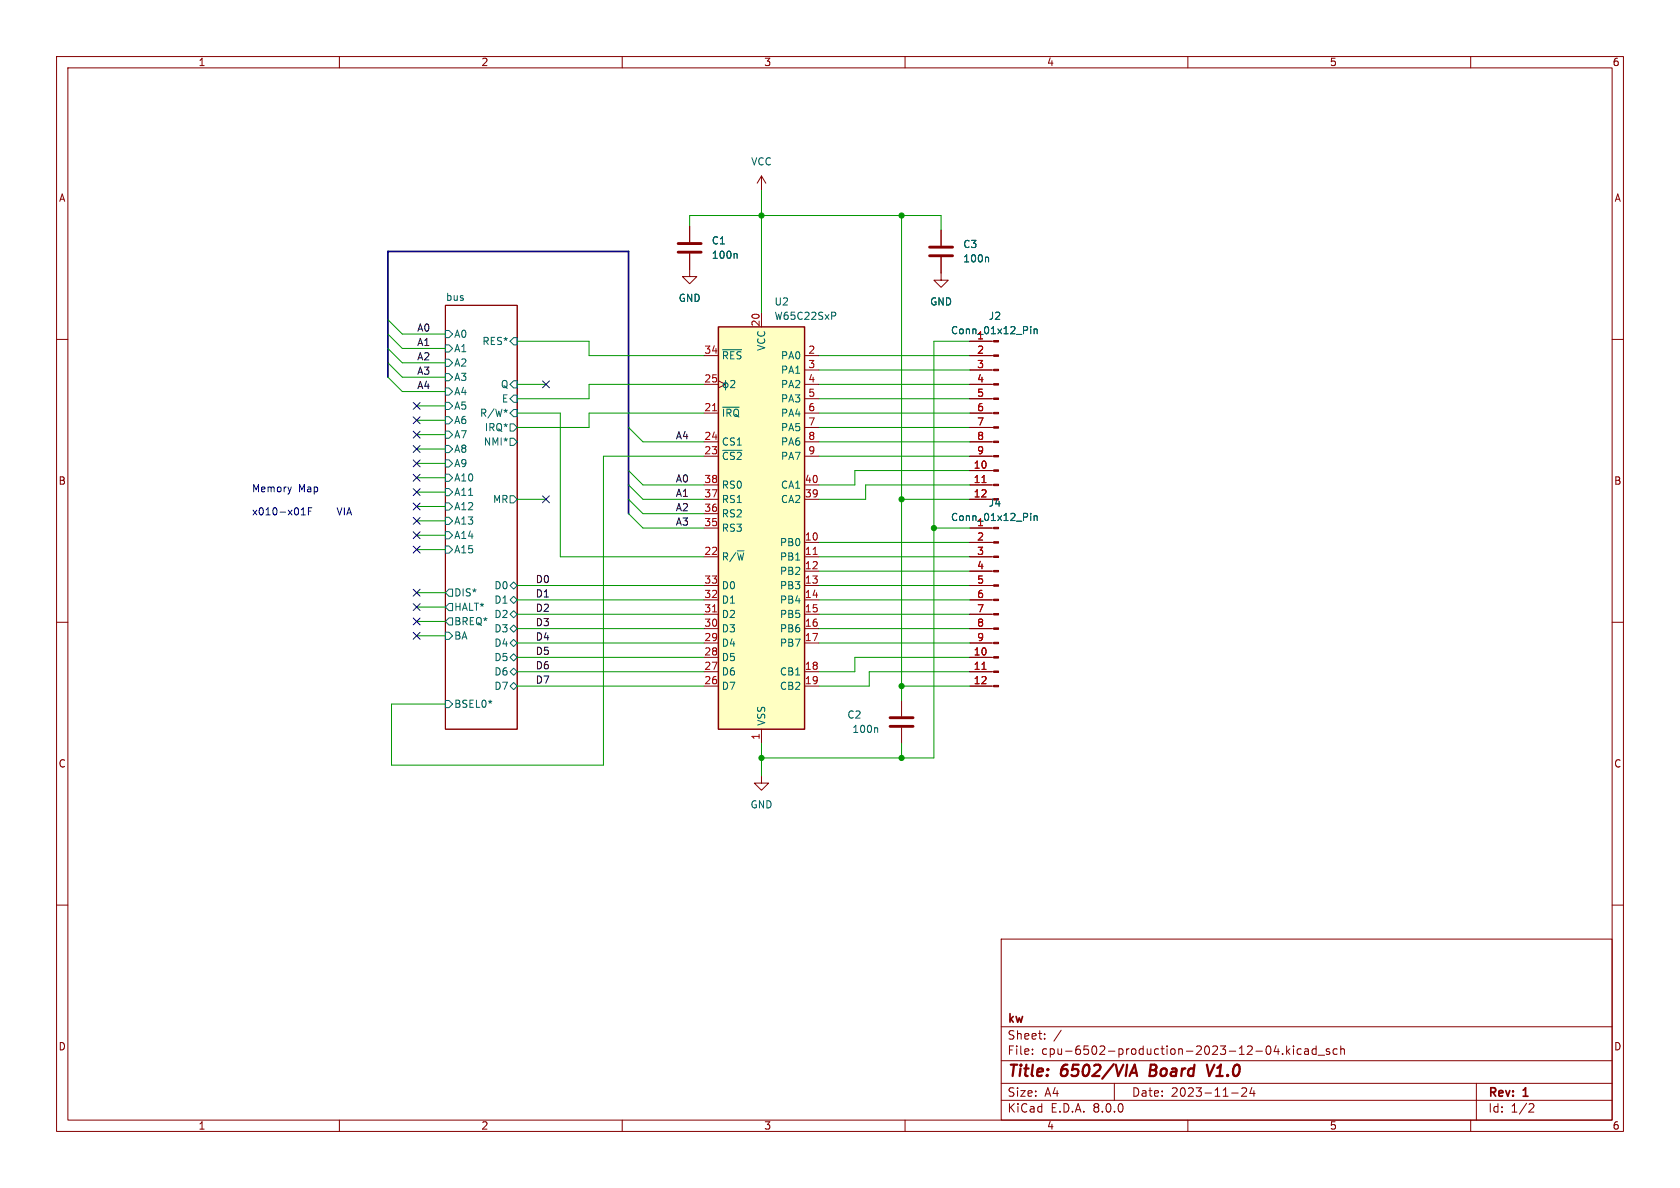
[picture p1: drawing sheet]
<svg xmlns="http://www.w3.org/2000/svg" width="297mm" height="210mm" viewBox="0 0 297 210" stroke-linecap="round" stroke-linejoin="round" font-family="sans-serif">
<g fill="none" stroke="#840000" stroke-width=".18">
<path d="M10 10h277v190h-277zM12 12h273v186h-273zM60 10v2M110 10v2M160 10v2M210 10v2M260 10v2M134.6 31.1l-.7 1.3M134.6 31.1v2.6M134.6 31.1l.8 1.3M10 60h2M78.7 54h12.7v74.9h-12.7z"/>
<path d="M121.9 44.8v4.1h1.3l-1.3 1.3-1.3-1.3h1.3M121.9 40v2.8M166.4 45.5v4h1.2l-1.2 1.3-1.3-1.3h1.3M166.4 40.6v2.8M285 60h2M171.4 78.1h4.3M171.4 75.6h4.3M171.4 73h4.3M171.4 70.5h4.3M171.4 67.9h4.3M171.4 65.4h4.3M171.4 62.9h4.3"/>
<path d="M171.4 60.3h4.3M171.4 98.4h4.3M171.4 95.9h4.3M171.4 93.3h4.3M171.4 85.7h4.3M171.4 83.2h4.3M171.4 80.6h4.3M171.4 88.3h3.9M10 110h2M171.4 118.7h4.3M171.4 116.2h4.3M171.4 113.7h4.3"/>
<path d="M171.4 111.1h4.3M171.4 108.6h4.3M171.4 106h4.3M171.4 103.5h4.3M171.4 101h4.3M285 110h2M171.4 121.3h4.3M10 160h2M285 160h2M177 166h108v32h-108zM60 198v2M110 198v2"/>
<path d="M160 198v2M177 194.5h108M177 191.5h108M177 187.5h108M177 181.5h108M182.5 186.3v.1M182.5 185.5v.1M184.7 183.6v.1M184.7 182.8v.1M187.6 182.1l-1.3 2M197 191.5v3M210 198v2"/>
<path d="M217.7 193.2h1.2M219.5 192.4l.6-.1 .2 .1 .1 .3-.9 1.1h.9M221.3 192.2l-.3 1.1h.9M221.7 192.8v1M225.6 184.8l-.4 1.1h1M226 185.4v1M226.7 186.3v.1M227.5 184.9v1.5M227.6 185.8l.4 .6M228 185.4l-.5 .6M228.7 184.9v.1M228.7 185.4v1"/>
<path d="M230 185.5l-.4-.1-.3 .3v.4l.2 .2h.5M230.7 185.5h.5l.1 .9M231.3 185.8h-.5a.29 .29 0 0 0-.2 .3 .29 .29 0 0 0 .2 .3l.5-.1M232.7 185.5l-.5-.1-.2 .3v.4l.1 .2h.6M232.7 184.9v1.5M233 186.5h1.2M235 185.5l-.3-.1-.2 .2v.2l.5 .2v.3h-.5M236.4 185.5l-.4-.1-.3 .3v.4l.1 .2h.6M237 185.5l.2-.1 .4 .1 .1 .9M237 184.9v1.5M260 198v2M261 191.5v6.5"/>
<path d="M270.5 195.1l.5 .1 .2 .3-1 1.1h1"/>
</g>
<path d="M199.7 190.2l.9-2 .4 2M199.9 189.6h1M203.5 188.2l-.3 2h.8M213.4 188.2l.4 2 .9-2" fill="none" stroke="#840000" stroke-width=".4"/>
<g fill="none" stroke="#006464" stroke-width=".18">
<path d="M78.7 58.4h.7l.6 .7-.6 .6h-.7zM90.8 59.7h.6v1.3h-.6l-.6-.7zM130.1 44.8l.2 .2v.7M174.6 45.5l.2 .1v.7M182.2 57.7v.2M182.2 58.2v.8M182.8 58.2v.8M182.8 58.3l.2-.1h.3l.1 .8M78.7 71.1h.7l.6 .7-.6 .6h-.7zM78.7 73.7h.7l.6 .6-.6 .6h-.7zM78.7 76.2h.7l.6 .6-.6 .7h-.7zM78.7 78.7h.7l.6 .7-.6 .6h-.7z"/>
<path d="M78.7 68.6h.7l.6 .6-.6 .7h-.7zM78.7 61h.7l.6 .6-.6 .6h-.7zM78.7 66h.7l.6 .7-.6 .6h-.7zM78.7 63.5h.7l.6 .6-.6 .7h-.7zM89.7 72.5l-.3 .1 .2 .3M90.2 70.5l.6-.6h.6v1.2h-.6zM90.2 77.5h.6l.6 .6-.6 .6h-.6zM90.2 74.9h.6l.6 .7-.6 .6h-.6zM90.8 72.4h.6v1.3h-.6l-.6-.7zM90.8 67.3h.6v1.3h-.6l-.6-.7zM78.7 96.5h.7l.6 .7-.6 .6h-.7zM78.7 91.4h.7l.6 .7-.6 .6h-.7z"/>
<path d="M78.7 88.9h.7l.6 .6-.6 .7h-.7zM78.7 94h.7l.6 .6-.6 .7h-.7zM78.7 81.3h.7l.6 .6-.6 .7h-.7zM78.7 83.8h.7l.6 .7-.6 .6h-.7zM78.7 86.4h.7l.6 .6-.6 .6h-.7zM90.2 87.6h.6l.6 .7-.6 .6h-.6zM182.2 90.7v.2M182.2 91.2v.8M182.8 91.2v.8M182.8 91.3l.2-.1h.3l.1 .8M78.7 111.8h.7l.6 .6-.6 .6h-.7zM78.7 109.9l.7-.7h.6v1.3h-.6z"/>
<path d="M79.4 106.7h.6v1.3h-.6l-.7-.7zM79.4 104.1h.6v1.3h-.6l-.7-.6zM90.2 106l.6-.6 .6 .6-.6 .7zM90.2 103.5l.6-.6 .6 .6-.6 .6zM90.2 108.6l.6-.6 .6 .6-.6 .6zM90.2 118.7l.6-.6 .6 .6-.6 .7zM90.2 113.7l.6-.7 .6 .7-.6 .6zM90.2 116.2l.6-.6 .6 .6-.6 .6zM90.2 111.1l.6-.6 .6 .6-.6 .7zM78.7 123.8h.7l.6 .7-.6 .6h-.7zM87 124l-.3 .1M90.2 121.3l.6-.6 .6 .6-.6 .6z"/>
</g>
<g fill="#840000" stroke="#840000" stroke-width=".18">
<path d="M175.7 121.2h.8v.2h-.8z"/>
<path d="M175.7 118.6h.8v.3h-.8z"/>
<path d="M175.7 116.1h.8v.2h-.8z"/>
<path d="M175.7 113.5h.8v.3h-.8z"/>
<path d="M175.7 111h.8v.3h-.8z"/>
<path d="M175.7 108.5h.8v.2h-.8z"/>
<path d="M175.7 105.9h.8v.3h-.8z"/>
<path d="M175.7 103.4h.8v.2h-.8z"/>
<path d="M175.7 100.8h.8v.3h-.8z"/>
<path d="M175.7 98.3h.8v.3h-.8z"/>
<path d="M175.7 95.8h.8v.2h-.8z"/>
<path d="M175.7 93.2h.8v.3h-.8z"/>
<path d="M175.7 85.6h.8v.3h-.8z"/>
<path d="M175.7 83.1h.8v.2h-.8z"/>
<path d="M175.7 80.5h.8v.3h-.8z"/>
<path d="M175.7 78h.8v.2h-.8z"/>
<path d="M175.7 75.4h.8v.3h-.8z"/>
<path d="M175.7 72.9h.8v.3h-.8z"/>
<path d="M175.7 70.4h.8v.2h-.8z"/>
<path d="M175.7 67.8h.8v.3h-.8z"/>
<path d="M175.7 65.3h.8v.2h-.8z"/>
<path d="M175.7 62.7h.8v.3h-.8z"/>
<path d="M175.7 60.2h.8v.3h-.8z"/>
</g>
<path d="M173.6 85.3h.7M173.6 118.3h.7" fill="none" stroke="#a90000" stroke-width=".18"/>
<path d="M119.9 44.6h4.1M119.9 43.1h4.1M164.3 45.2h4.1M164.3 43.7h4.1" fill="none" stroke="#840000" stroke-width=".51"/>
<path d="M127 57.8h15.2v71.1h-15.2z" fill="#ffffc2"/>
<path d="M127 57.8h15.2v71.1h-15.2z" fill="none" stroke="#840000" stroke-width=".25"/>
<g fill="none" stroke="#840000" stroke-width=".18">
<path d="M121.9 40v2.8M121.9 44.8v2.8M134.6 55.2v2.6M166.4 40.6v2.8M166.4 45.5v2.8M124.5 62.9h2.5M124.5 73h2.5M124.5 78.1h2.5M124.5 67.9h2.5M127 67.3l1.3 .6-1.3 .7M142.2 62.9h2.6M142.2 73h2.6"/>
<path d="M142.2 78.1h2.6M142.2 67.9h2.6M142.2 65.4h2.6M142.2 70.5h2.6M142.2 75.6h2.6M171.4 62.9h3.9M171.4 73h3.9M171.4 78.1h3.9M171.4 67.9h3.9M171.4 65.4h3.9M171.4 70.5h3.9M171.4 75.6h3.9"/>
<path d="M171.4 60.3h3.9M124.5 98.4h2.5M124.5 80.6h2.5M124.5 93.3h2.5M124.5 90.8h2.5M124.5 88.3h2.5M124.5 85.7h2.5M142.2 95.9h2.6M142.2 98.4h2.6M142.2 80.6h2.6M142.2 88.3h2.6M142.2 85.7h2.6"/>
<path d="M171.4 95.9h3.9M171.4 98.4h3.9M171.4 80.6h3.9M171.4 93.3h3.9M171.4 88.3h3.9M171.4 85.7h3.9M171.4 83.2h3.9M124.5 103.5h2.5M124.5 106h2.5M124.5 108.6h2.5M124.5 111.1h2.5M124.5 113.7h2.5"/>
<path d="M124.5 118.7h2.5M124.5 116.2h2.5M142.2 101h2.6M142.2 103.5h2.6M142.2 106h2.6M142.2 108.6h2.6M142.2 111.1h2.6M142.2 113.7h2.6M142.2 118.7h2.6M171.4 101h3.9M171.4 103.5h3.9M171.4 106h3.9"/>
<path d="M171.4 108.6h3.9M171.4 111.1h3.9M171.4 113.7h3.9M171.4 118.7h3.9M171.4 116.2h3.9M124.5 121.3h2.5M134.6 137.2v1.2h1.3l-1.3 1.3-1.3-1.3h1.3M134.6 128.9v2.5M142.2 121.3h2.6M159.4 123.8v2.8M159.4 128.7v2.7M171.4 121.3h3.9"/>
</g>
<path d="M126 72.6h.7M143.8 98h.7M173.6 85.3h.7M126 108.2h.7M173.6 118.3h.7" fill="none" stroke="#a90000" stroke-width=".18"/>
<g fill="none" stroke="#006464" stroke-width=".18">
<path d="M130.1 44.8l.2 .2v.7M147 55.2h.5l.3 .2-.2 .4-.6 .1M174.6 45.5l.2 .1v.7M182.2 57.7v.2M182.2 58.2v.8M182.8 58.2v.8M182.8 58.3l.2-.1h.3l.1 .8M127.7 72h3M127.7 79.6h3.5M127.7 61.8h3.4M128.3 67.3v1.6M129.2 67.4l.5-.1 .2 .3-.8 .9h.8"/>
<path d="M182.2 90.7v.2M182.2 91.2v.8M182.8 91.2v.8M182.8 91.3l.2-.1h.3l.1 .8M155 128.6l.2 .2v.7"/>
<circle cx="128.3" cy="68.1" r=".44"/>
</g>
<path d="M157.4 128.4h4M157.4 126.9h4" fill="none" stroke="#840000" stroke-width=".51"/>
<path d="M51.5 86.1l-.3 .8M59.6 89.8l.4 1.2 .5-1.2M60.9 89.8v1.2M61.3 91l.4-1.2 .4 1.2M61.4 90.7h.6" fill="none" stroke="#0000c2" stroke-width=".18"/>
<path d="M68.6 66.7v-22.2h42.5v46.3" fill="none" stroke="#000084" stroke-width=".3"/>
<g fill="none" stroke="#009600" stroke-width=".18">
<path d="M134.6 33.7v21.5M159.4 38.1v85.7M68.6 56.5l2.5 2.6h7.6M68.6 59.1l2.5 2.5h7.6M121.9 40v-1.9h44.5v2.5M68.6 61.6l2.5 2.5h7.6M68.6 66.7l2.5 2.5h7.6M68.6 64.1l2.5 2.6h7.6M73.7 74.3h5M73.7 71.8h5M73.7 79.4h5M73.7 76.8h5"/>
<path d="M91.4 73h7.7v25.4h25.4M91.4 60.3h12.7v2.6h20.4M91.4 67.9h5.1M111.1 75.6l2.6 2.5h10.8M124.5 73h-20.4v2.6h-12.7M124.5 67.9h-20.4v2.6h-12.7M144.8 73h26.6M144.8 70.5h26.6M144.8 62.9h26.6M144.8 75.6h26.6M144.8 78.1h26.6M144.8 67.9h26.6"/>
<path d="M144.8 65.4h26.6M171.4 60.3h-6.3v73.7h-30.5M73.7 92.1h5M73.7 87h5M73.7 81.9h5M73.7 89.5h5M73.7 84.5h5M73.7 97.2h5M73.7 94.6h5M91.4 88.3h5.1M111.1 83.2l2.6 2.5h10.8M111.1 90.8l2.6 2.5h10.8"/>
<path d="M111.1 88.3l2.6 2.5h10.8M111.1 85.7l2.6 2.6h10.8M124.5 80.6h-17.8v54.7h-37.5v-10.8h9.5M144.8 80.6h26.6M144.8 98.4h26.6M144.8 95.9h26.6M159.4 88.3h12M165.1 93.3h6.3M171.4 83.2h-20.3v2.5h-6.3M171.4 85.7h-18.4v2.6h-8.2M73.7 107.3h5M73.7 109.9h5"/>
<path d="M73.7 104.8h5M73.7 112.4h5M91.4 113.7h33.1M91.4 111.1h33.1M91.4 118.7h33.1M91.4 116.2h33.1M91.4 103.5h33.1M91.4 108.6h33.1M91.4 106h33.1M144.8 113.7h26.6M144.8 111.1h26.6M144.8 103.5h26.6"/>
<path d="M144.8 108.6h26.6M144.8 106h26.6M144.8 101h26.6M171.4 118.7h-17.7v2.6h-8.9M171.4 116.2h-20.3v2.5h-6.3M91.4 121.3h33.1M134.6 131.4v5.8M159.4 131.4v2.6M159.4 121.3h12"/>
</g>
<g fill="none" stroke="#000084" stroke-width=".18">
<path d="M73.1 78.8l1.2 1.2M73.1 71.1l1.2 1.3M73.1 76.2l1.2 1.2M73.1 73.7l1.2 1.2M74.3 78.8l-1.2 1.2M74.3 71.1l-1.2 1.3M74.3 76.2l-1.2 1.2M74.3 73.7l-1.2 1.2M95.9 67.3l1.2 1.3M97.1 67.3l-1.2 1.3M73.1 91.5l1.2 1.2M73.1 88.9l1.2 1.2"/>
<path d="M73.1 83.8l1.2 1.3M73.1 96.5l1.2 1.3M73.1 94l1.2 1.2M73.1 81.3l1.2 1.2M73.1 86.4l1.2 1.2M74.3 91.5l-1.2 1.2M74.3 88.9l-1.2 1.2M74.3 83.8l-1.2 1.3M74.3 96.5l-1.2 1.3M74.3 94l-1.2 1.2M74.3 81.3l-1.2 1.2M74.3 86.4l-1.2 1.2"/>
<path d="M95.9 87.7l1.2 1.2M97.1 87.7l-1.2 1.2M73.1 104.2l1.2 1.2M73.1 109.2l1.2 1.3M73.1 111.8l1.2 1.2M73.1 106.7l1.2 1.2M74.3 104.2l-1.2 1.2M74.3 109.2l-1.2 1.3M74.3 111.8l-1.2 1.2M74.3 106.7l-1.2 1.2"/>
</g>
<g fill="#009600" stroke="#009600" stroke-width=".18">
<circle cx="159.4" cy="38.1" r=".46"/>
<circle cx="134.6" cy="38.1" r=".46"/>
<circle cx="159.4" cy="134" r=".46"/>
<circle cx="159.4" cy="121.3" r=".46"/>
<circle cx="165.1" cy="93.3" r=".46"/>
<circle cx="159.4" cy="88.3" r=".46"/>
<circle cx="134.6" cy="134" r=".46"/>
</g>
<g font-size="2.8" fill="#840000">
<text x="178" y="190.9">Title:</text>
<text x="187.7" y="190.9">6502/VIA</text>
<text x="204.1" y="190.9">Board</text>
<text x="215.1" y="190.9">V1.0</text>
</g>
<g font-size="2.1" fill="#840000">
<text x="178" y="184">Sheet:</text>
<text x="178" y="181.2">kw</text>
<text x="178" y="186.7">File:</text>
<text x="184.1" y="186.7">cpu-6502-production-2023-12-04.kicad_sch</text>
<text x="178" y="196.9">KiCad</text>
<text x="178" y="194.1">Size:</text>
<text x="184.7" y="194.1">A4</text>
<text x="185.7" y="196.9">E.D.A.</text>
<text x="193.3" y="196.9">8.0.0</text>
<text x="200" y="194.1">Date:</text>
<text x="207" y="194.1">2023-11-24</text>
<text x="263" y="194.3">Rev:</text>
<text x="263" y="196.9">Id:</text>
<text x="267.1" y="196.9">1/2</text>
<text x="269.4" y="194.3">1</text>
</g>
<g font-size="1.8" fill="#840000">
<text x="35" y="11.9">1</text>
<text x="85" y="11.9">2</text>
<text x="135" y="11.9">3</text>
<text x="185" y="11.9">4</text>
<text x="235" y="11.9">5</text>
<text x="285" y="11.9">6</text>
<text x="10.3" y="35.9">A</text>
<text x="285.3" y="35.9">A</text>
<text x="10.3" y="85.9">B</text>
<text x="285.3" y="85.9">B</text>
<text x="10.3" y="135.9">C</text>
<text x="285.3" y="135.9">C</text>
<text x="10.3" y="185.9">D</text>
<text x="285.3" y="185.9">D</text>
<text x="35" y="199.9">1</text>
<text x="85" y="199.9">2</text>
<text x="135" y="199.9">3</text>
<text x="185" y="199.9">4</text>
<text x="235" y="199.9">5</text>
<text x="285" y="199.9">6</text>
</g>
<g font-size="1.8" fill="#006464">
<text x="132.7" y="29.4">VCC</text>
<text x="125.7" y="43.4">C1</text>
<text x="125.7" y="45.9">100n</text>
<text x="170.2" y="44">C3</text>
<text x="170.2" y="46.6">100n</text>
<text x="78.7" y="53.3">bus</text>
<text x="119.9" y="53.6">GND</text>
<text x="80.2" y="59.9">A0</text>
<text x="136.8" y="54.2">U2</text>
<text x="136.8" y="56.7">W65C22SxP</text>
<text x="164.3" y="54.2">GND</text>
<text x="168" y="59.3">Conn_01x12_Pin</text>
<text x="174.7" y="56.7">J2</text>
<text x="80.2" y="62.5">A1</text>
<text x="80.2" y="65">A2</text>
<text x="85.2" y="61.2">RES*</text>
<text x="127.5" y="63.7">~{RES}</text>
<text x="135.5" y="62.1" transform="rotate(-90 135.5 62.1)">VCC</text>
<text x="138" y="63.7">PA0</text>
<text x="80.2" y="70.1">A4</text>
<text x="80.2" y="67.5">A3</text>
<text x="88.4" y="68.8">Q</text>
<text x="88.6" y="71.3">E</text>
<text x="138" y="66.3">PA1</text>
<text x="138" y="68.8">PA2</text>
<text x="138" y="71.3">PA3</text>
<text x="80.2" y="72.6">A5</text>
<text x="80.2" y="75.2">A6</text>
<text x="80.2" y="77.7">A7</text>
<text x="84.8" y="73.9">R/W*</text>
<text x="85.6" y="76.4">IRQ*</text>
<text x="127.5" y="73.9">~{IRQ}</text>
<text x="138" y="73.9">PA4</text>
<text x="138" y="76.4">PA5</text>
<text x="80.2" y="80.2">A8</text>
<text x="80.2" y="82.8">A9</text>
<text x="85.4" y="79">NMI*</text>
<text x="127.5" y="81.5">~{CS2}</text>
<text x="127.5" y="79">CS1</text>
<text x="138" y="79">PA6</text>
<text x="138" y="81.5">PA7</text>
<text x="80.2" y="85.3">A10</text>
<text x="80.2" y="87.9">A11</text>
<text x="87.1" y="89.1">MR</text>
<text x="127.5" y="89.1">RS1</text>
<text x="127.5" y="86.6">RS0</text>
<text x="138" y="89.1">CA2</text>
<text x="138" y="86.6">CA1</text>
<text x="174.7" y="89.8">J4</text>
<text x="80.2" y="92.9">A13</text>
<text x="80.2" y="90.4">A12</text>
<text x="80.2" y="95.5">A14</text>
<text x="127.5" y="94.2">RS3</text>
<text x="127.5" y="91.7">RS2</text>
<text x="168" y="92.3">Conn_01x12_Pin</text>
<text x="80.2" y="98">A15</text>
<text x="127.5" y="99.3">R/~{W}</text>
<text x="137.8" y="96.7">PB0</text>
<text x="137.8" y="99.3">PB1</text>
<text x="137.8" y="101.8">PB2</text>
<text x="80.2" y="105.6">DIS*</text>
<text x="87.3" y="106.9">D1</text>
<text x="87.3" y="104.4">D0</text>
<text x="127.5" y="106.9">D1</text>
<text x="127.5" y="104.4">D0</text>
<text x="137.8" y="104.4">PB3</text>
<text x="137.8" y="106.9">PB4</text>
<text x="80.2" y="108.2">HALT*</text>
<text x="80.2" y="113.3">BA</text>
<text x="80.2" y="110.7">BREQ*</text>
<text x="87.3" y="109.4">D2</text>
<text x="87.3" y="112">D3</text>
<text x="127.5" y="112">D3</text>
<text x="127.5" y="109.4">D2</text>
<text x="137.8" y="109.4">PB5</text>
<text x="137.8" y="112">PB6</text>
<text x="87.3" y="119.6">D6</text>
<text x="87.3" y="114.5">D4</text>
<text x="87.3" y="117.1">D5</text>
<text x="127.5" y="119.6">D6</text>
<text x="127.5" y="117.1">D5</text>
<text x="127.5" y="114.5">D4</text>
<text x="137.8" y="114.5">PB7</text>
<text x="137.8" y="119.6">CB1</text>
<text x="80.2" y="125.3">BSEL0*</text>
<text x="87.3" y="122.1">D7</text>
<text x="127.5" y="122.1">D7</text>
<text x="137.8" y="122.1">CB2</text>
<text x="135.5" y="128.4" transform="rotate(-90 135.5 128.4)">VSS</text>
<text x="149.7" y="127.2">C2</text>
<text x="150.6" y="129.8">100n</text>
<text x="132.6" y="143.1">GND</text>
</g>
<g font-size="1.8" fill="#0f0f0f">
<text x="73.7" y="58.7">A0</text>
<text x="73.7" y="63.8">A2</text>
<text x="73.7" y="61.2">A1</text>
<text x="73.7" y="66.3">A3</text>
<text x="73.7" y="68.9">A4</text>
<text x="119.4" y="77.8">A4</text>
<text x="119.4" y="85.4">A0</text>
<text x="119.4" y="87.9">A1</text>
<text x="119.4" y="93">A3</text>
<text x="119.4" y="90.5">A2</text>
<text x="94.6" y="105.7">D1</text>
<text x="94.6" y="103.2">D0</text>
<text x="94.6" y="110.8">D3</text>
<text x="94.6" y="108.2">D2</text>
<text x="94.6" y="113.3">D4</text>
<text x="94.6" y="115.9">D5</text>
<text x="94.6" y="118.4">D6</text>
<text x="94.6" y="120.9">D7</text>
</g>
<g font-size="1.8" fill="#a90000">
<text x="134.4" y="57.8" transform="rotate(-90 134.4 57.8)">20</text>
<text x="124.4" y="62.6">34</text>
<text x="142.8" y="62.6">2</text>
<text x="142.8" y="65.2">3</text>
<text x="172.6" y="60.1">1</text>
<text x="172.6" y="62.6">2</text>
<text x="172.6" y="65.2">3</text>
<text x="124.4" y="67.7">25</text>
<text x="142.8" y="67.7">4</text>
<text x="142.8" y="70.2">5</text>
<text x="172.6" y="67.7">4</text>
<text x="172.6" y="70.2">5</text>
<text x="124.4" y="72.8">21</text>
<text x="124.4" y="77.9">24</text>
<text x="142.8" y="72.8">6</text>
<text x="142.8" y="75.3">7</text>
<text x="142.8" y="77.9">8</text>
<text x="172.6" y="72.8">6</text>
<text x="172.6" y="75.3">7</text>
<text x="172.6" y="77.9">8</text>
<text x="124.4" y="80.4">23</text>
<text x="142.8" y="80.4">9</text>
<text x="172" y="82.9">10</text>
<text x="172.6" y="80.4">9</text>
<text x="124.4" y="88">37</text>
<text x="124.4" y="85.5">38</text>
<text x="142.2" y="88">39</text>
<text x="142.2" y="85.5">40</text>
<text x="172" y="85.5">11</text>
<text x="172" y="88">12</text>
<text x="124.4" y="93.1">35</text>
<text x="124.4" y="90.6">36</text>
<text x="142.2" y="95.6">10</text>
<text x="172.6" y="93.1">1</text>
<text x="172.6" y="95.6">2</text>
<text x="124.4" y="98.2">22</text>
<text x="142.2" y="98.2">11</text>
<text x="142.2" y="100.7">12</text>
<text x="172.6" y="98.2">3</text>
<text x="172.6" y="100.7">4</text>
<text x="124.4" y="105.8">32</text>
<text x="124.4" y="103.3">33</text>
<text x="142.2" y="103.3">13</text>
<text x="142.2" y="105.8">14</text>
<text x="172.6" y="103.3">5</text>
<text x="172.6" y="105.8">6</text>
<text x="124.4" y="113.4">29</text>
<text x="124.4" y="110.9">30</text>
<text x="124.4" y="108.3">31</text>
<text x="142.2" y="108.3">15</text>
<text x="142.2" y="110.9">16</text>
<text x="142.2" y="113.4">17</text>
<text x="172.6" y="108.3">7</text>
<text x="172.6" y="110.9">8</text>
<text x="172.6" y="113.4">9</text>
<text x="124.4" y="118.5">27</text>
<text x="124.4" y="116">28</text>
<text x="142.2" y="118.5">18</text>
<text x="172" y="116">10</text>
<text x="172" y="118.5">11</text>
<text x="124.4" y="121">26</text>
<text x="142.2" y="121">19</text>
<text x="172" y="121">12</text>
<text x="134.4" y="130.9" transform="rotate(-90 134.4 130.9)">1</text>
</g>
<g font-size="1.8" fill="#0000c2">
<text x="44.4" y="87.1">Memory</text>
<text x="52.8" y="87.1">Map</text>
<text x="44.4" y="91.2">x010-x01F VIA</text>
</g>
</svg>
